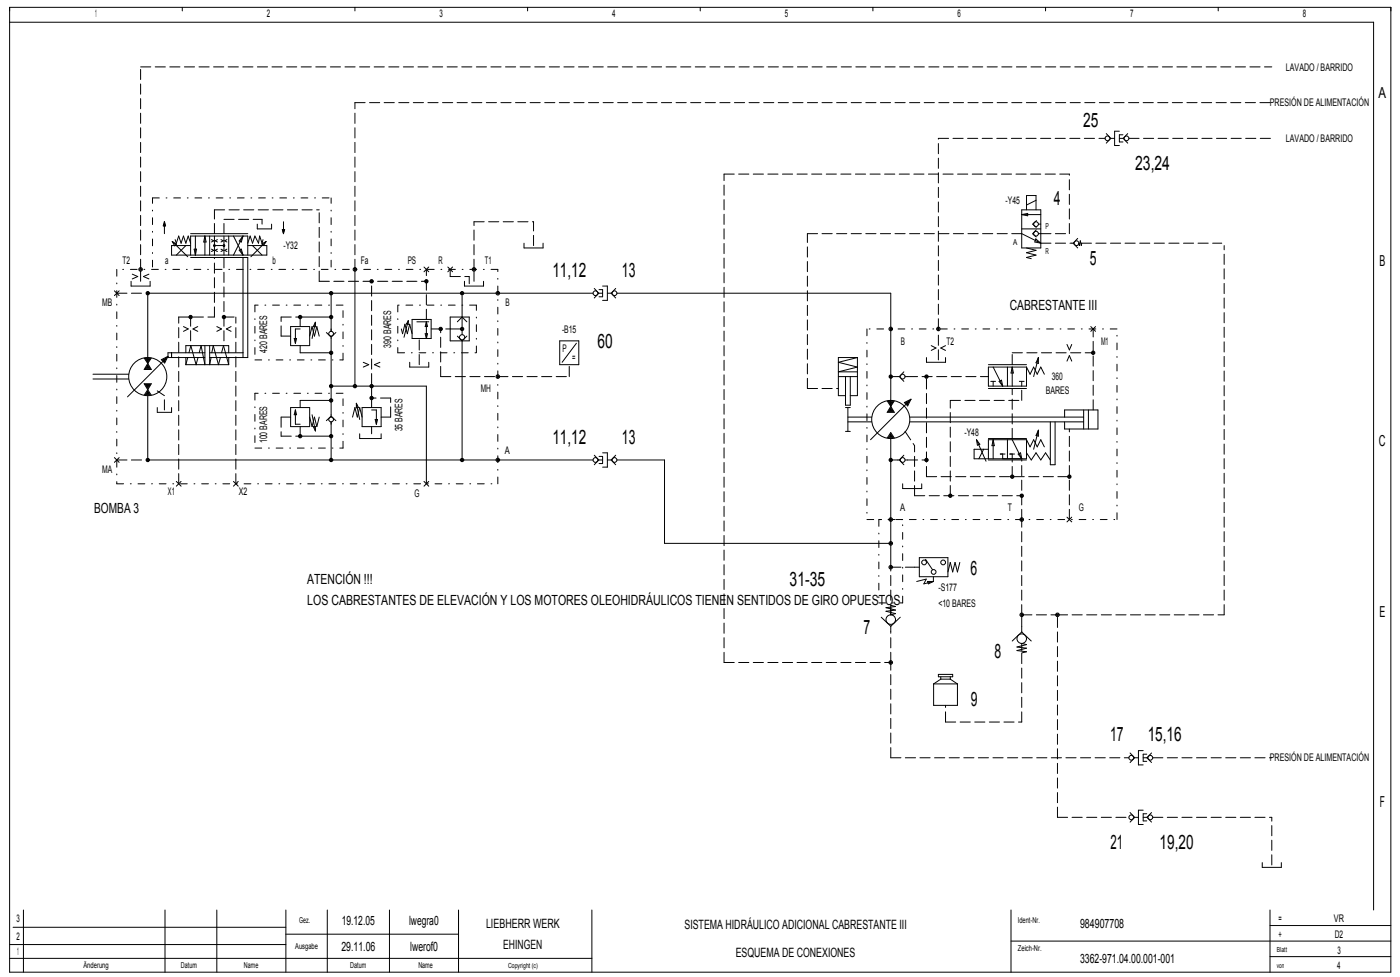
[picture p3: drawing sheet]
<svg xmlns="http://www.w3.org/2000/svg" width="582mm" height="406mm" viewBox="0 0 582 406" stroke-linecap="round" stroke-linejoin="round" font-family="sans-serif">
<g fill="none" stroke="#000" stroke-width=".42">
<path d="M4 3h574.2v401h-574.2zM4 9.2h567v369M75.8 3v1.5M147.6 3v1.5M219.3 3v1.5M291.1 3v1.5M362.9 3v1.5M434.6 3v1.5M506.4 3v1.5M459.9 55.5l1.9 2M461.8 57.5h1.6M461.8 57.5l-1.9 2"/>
<path d="M465.3 57.5h1.6M465.3 54.5h-1.9v6h1.9M466.8 56h-1.5v3h1.5M466.9 57.5l1.9 2M468.8 55.5l-1.9 2M68.3 92.1v5M68.3 92.1l.3 1.7h-.6l.3-1.1 .1 .9h-.2l.1-.5M68.3 92.1l.5 1.8h-.9zM72.8 99.6l.5 1.5 1-3 1 3 1-3 1 3 .9-3 1 3M79.2 97.1h23.8M81.2 98.1v7.9M85.2 98.1v7.9"/>
<path d="M85.2 98.1l.5 2.5h-1zM87.2 98.1v7.9M87.9 99.6l.9 .5-.9 .5M89.1 98.1v7.9M90.4 99.6l-1 .5 1 .5M91.9 99.6l.9 .5-.9 .5M93.1 98.1v7.9M94.3 99.6l-.9 .5 .9 .5M95.1 98.1v7.9M97.1 98.1l3.9 7.9M101 98.1l-3.9 7.9M101 98.1l-.7 2.5-.9-.4z"/>
<path d="M107 93.1v2h5.9v-2M109.3 99.6l-.4 1.5-1-3-.4 3-1.5-3-1 3-1-3-1 3M117.4 95.4h.9l-.5 1.7zM117.8 92.1v5M117.8 96.1l.2-.5h-.2v1l.4-1.1h-.6l.2 1.6M424.7 87.2h8v15.8h-8zM424.7 89.2h8M424.7 89.2l2.5-.5v1zM424.7 95.1h8M424.7 97.1l8 4M426.7 87.2v-5.9h4v5.9M429.3 97.2l1.5 1.3"/>
<path d="M430.6 99.3l2.1 1.8-2.5-.5zM430.7 83.2l-4 2M430.8 95.5l-1.5 1.6M430.9 91.7l-1.6 1.4 1.5 1.4M431.7 93.1h1M448 99.1l-1.9 2M54.5 116.9v2h7.9v-2M55 113.9l2.3 1-2.3 1M61.9 113.9l-2.3 1 2.3 1M71.6 100.4l6.5 6.3M71.6 100.4l1.8 1.1-.8 .6zM77.3 102l-4 4"/>
<path d="M79.2 102h-7.9v4h39.6v-4h-7.9M79.2 106v-7.9h23.8v7.9M79.2 107h23.8v41.6h-15.8M80.7 103.5h1l-.5 2.5zM87.9 103.5l.9 .5-.9 .5M89.1 102h4M90.4 103.5l-1 .5 1 .5M91.9 103.5l.9 .5-.9 .5M94.3 103.5l-.9 .5 .9 .5M99.4 103.9l.9-.4 .7 2.5zM101 107v41.6M105 102l3.9 4"/>
<path d="M108.8 101.4l1.8-1-1.1 1.6zM110.6 100.4l-6.3 6.3M147.6 111.9v47.6M176.3 111l1.9 1.9M178.2 111l-1.9 1.9M186.2 111l1.9 1.9M188.1 111l-1.9 1.9M193.1 116.9v2h7.9v-2M217.8 101.1v1.9h8v-1.9M247 119.9l1.9 1.9M250.5 118.9h2v5.9h-2M256 119.9l-1.9 1.9"/>
<path d="M426.7 103l4 1-4 1 4 1-4 1 2 .5M445.5 101.1h.6M446.1 101.1l1.9 1.9M448.5 101.1l.2 .9 .4-1.9 .4 1.9 .2-.9M47.6 120.9l1.9 1.9M49.5 120.9l-1.9 1.9M76.3 135.7l1.9 1-1.9 1M82.2 135.7l-2 1 2 1M90.1 135.7l2 1-2 1M96.1 135.7l-2 1 2 1M120.8 135.7h7.9v7.9h-7.9zM124.8 136.7h-2v5.9"/>
<path d="M128.7 139.7l1-4 1 4 1-4 1 4M131.1 133.9v1.9l-.9-.1zM131.1 133.9l-1.4 6.8M135.7 138.2l2 1.9M137.7 121.8v15.9M137.7 131.7h-12.9v4M139.6 138.2l-1.9 1.9M166.9 136.7l.5 2 .9-4 1 4 1-4 1 4M169.7 133.3l-.8 1.3 .8 .2v-1.6l-1.8 7M171.3 132.7h7.9v8h-7.9zM173.3 133.7h4.9M176.8 138.7h.9l-.5 2z"/>
<path d="M177.2 133.7v7M177.2 133.7l.5 2h-.9zM187.1 131.7h8v9.9h-8zM187.1 136.7h5M190.1 133.7l2-2 2 2M190.1 139.7l2 1.9M192.1 122.8v16.3M194.1 139.7l-2 1.9M246.6 121.8h-185.2v29.3M248.9 121.8h1.6M248.9 121.8l-1.9 2M249 120.4h1.5v2.9h-1.5"/>
<path d="M252.5 121.8h1.6M254.1 121.8l1.9 2M256.5 121.8h113.8v47.1M453.5 135.7l1.9 2M455.4 135.7l-1.9 2M38.7 157.5h14.8M38.7 155.5h14.8M59.9 159.5h3l-1.5 2.4zM59.9 148.8l1.5 2.3M60.3 148.9h2.2l-1.1 1.7zM60.4 159.8h2l-1 1.6zM60.8 149.2h1.2l-.6 .8z"/>
<path d="M61.3 149.5h.1M61.4 151.1l1.5 2.4h-3zM61.4 151.6l1 1.6h-2zM61.4 152.2l.5 .7h-1zM61.4 152.5l.2 .2h-.4zM62.9 148.8l-1.5 2.3M67.1 149.5l2.7-1.4-1.4 2.8zM67.6 149.6l1.5-.8-.8 1.6zM68.1 149.7l.3-.2-.1 .5zM69.8 148.1l-16.8 16.8M71.3 146.6v2M77.3 146.6v-3h17.8v3"/>
<path d="M77.3 148.6v2.9M77.3 151.5h17.8M78.1 148.6l-.8 2.9M78.5 146.6l.8-3 2.2 7.9 .8-2.9M85.2 143.6v7.9l-1.6-7.9-.8 3M85.2 146.6h-15.4v2h15.4M87.2 143.6v7.9l.6-2.9M87.2 146.6h13.8M88.1 146.6l.5-3 2.2 7.9 .8-2.9M92.1 146.6l.8-3 2.2 7.9M95.1 148.6v2.9M122.3 140.7h1l-.5 1.9z"/>
<path d="M124.8 143.6v3h12.9M137.7 140.1v32.8M151 150.6l2.3 .9-2.3 1M157.9 150.6l-2.2 .9 2.2 1M170.3 150.6v1.9h7.9v-1.9M192.1 141.6v48.6M232.7 141.6h7.9v9.9h-7.9zM239.6 142.6l-5.9 8M348.5 156.5h7.9M351.5 156.5v11.9h2v-11.9M356.4 148.6h-7.9v15.8h3M356.4 148.6l-7.9 2 7.9 1.9-7.9 2h7.9"/>
<path d="M356.4 148.6v15.8h-2.9M373.3 156.5h.6M373.9 156.5l1.8 2M375.7 154.5l-1.8 2M376.2 156.5h1M385.2 148.6v2h7.9v-2M387.1 143.6l2 1-2 1M393.1 143.6l-2 1 2 1M410.9 152.5h15.8v8h-15.8zM410.9 151.5h15.8M411.9 158.5h2M412.9 158.5v2"/>
<path d="M412.9 152.5l3.9 8M415.3 158.5l1-.5 .5 2.5zM418.8 152.5v8M420.8 152.5v8M420.8 152.5l.5 2.5h-1zM423.8 158.5h1.9M424.7 158.5v2M426.7 152.5l1.5 3 1.5-3 1.5 3 1.5-3 1.5 3M431.7 148.6v2.5l-1-.3zM431.7 148.6l-2 7.9M443.6 150.1l.9-2.3 1 2.3M443.6 143.1l.9 2.3 1-2.3"/>
<path d="M60.9 160.1h1l-.5 .7zM61.2 160.3h.4h-.3M61.4 164.4v26.7h185.2M61.4 162.5l1 1.6h-2zM61.4 163l.5 .8h-1zM61.4 163.3l.2 .3h-.4zM61.4 161.9l1.5 2.3M61.4 161.9l-1.5 2.3M65.4 169.4v1.9h5.9v-1.9M120.8 169.4h7.9v7.9h-7.9zM122.8 170.4v5.9h2M122.8 170.4l.5 1.9h-1z"/>
<path d="M124.8 177.3v3.9h12.9M128.7 173.3l1 4 1-4 1 4 1-4M129.7 172.3l1.4 6.8M130.2 177.3l.9-.1v1.9zM137.7 172.9l-2 1.9M137.7 172.9l1.9 1.9M137.7 175.3v15.8M137.7 160.5h39.5v40.6M137.7 166.4h-12.9v3M146.6 173.3l1-3.9 .9 3.9 1-3.9 1 3.9M148.1 167.6l.9 1.8-.9 .1zM148.1 167.6l1.4 6.7"/>
<path d="M150.5 169.4h7.9v7.9h-7.9zM154.5 170.4h2v5.9M154.5 160.5v8.9M154.5 177.3v3M156 174.3h1l-.5 2zM351.5 169.4h2M351.5 179.3h2M352.5 169.4v9.9M352.5 175.3h9.9M352.5 173.3h9.9M368.8 166.6l1.5 2.3M369.2 166.7h2.2l-1.1 1.7z"/>
<path d="M369.7 167h1.2l-.6 .8zM370.2 167.3h.1M370.3 168.9l1.5 2.4h-3zM370.3 169.5l1 1.6h-2zM370.3 170.1l.5 .7h-1zM370.3 170.4l.2 .2h-.4zM371.8 166.6l-1.5 2.3M375.9 167.3l2.8-1.4-1.4 2.8zM376.4 167.4l1.6-.8-.8 1.6zM376.9 167.5l.4-.2-.2 .5zM378.2 175.3h72.3M378.2 173.3h72.3"/>
<path d="M378.7 165.9l-16.8 16.8M410.9 161.4h15.8M431.7 178.8l-2 7.9M431.7 178.8v2.4l-1-.2zM436.6 175.3v17.8h2v-17.8M442.6 173.3v-2.9h13.8v7.9h-13.8v-3M450.5 170.4v7.9M452.5 170.4v7.9M47.6 190.2l1.9 1.9M49.5 190.2l-1.9 1.9M149.5 180.3v1.9h8.9v-1.9M247 189.2l1.9 1.9"/>
<path d="M248.9 191.1h1.6M248.9 191.1l-1.9 2M249 189.7h1.5v2.9h-1.5M250.5 188.2h2v5.9h-2M252.5 191.1h1.6M254.1 191.1l1.9 2M256 189.2l-1.9 1.9M256.5 191.1h19.8v34.7h94M368.8 182l1.5-2.2 1.5 2.2M370.3 182.2v53.5M370.3 180.4l1 1.5h-2zM370.3 180.9l.5 .7h-1z"/>
<path d="M370.3 181.2l.2 .2h-.4zM373.3 191.1h.6M373.9 191.1l1.8 2M375.7 189.2l-1.8 1.9M376.2 191.1h1M405.9 182.7l4 8.9M405.9 182.7l1.4 1.9-1 .4zM408.9 186.7l-2 4M410.9 191.1h15.8M410.9 182.2h15.8M412.9 182.7v8M412.9 182.7l.5 2.5h-1z"/>
<path d="M415.8 188.7h2M416.8 188.7v2M418.8 182.7v8M419.8 188.7h2M420.8 188.7v2M420.8 182.7l3.9 8M423.3 188.7l1-.5 .4 2.5zM426.7 182.7v8h-21.7v-4h5.9M426.7 182.7h-15.8v8M426.7 182.7l1.5 3 1.5-3 1.5 3 1.5-3 1.5 3M426.7 188.2l2 2.9 2-2.9 2 2.9 1.9-2.9 2 2.9M73.3 200.1l2 1.9"/>
<path d="M75.3 200.1l-2 1.9M97.1 200.1l1.9 1.9M99 200.1l-1.9 1.9M176.3 200.1l1.9 1.9M178.2 200.1l-1.9 1.9M375.3 201.1v1.9h7.9v-1.9M443.6 214.9l1.9 2M445.5 214.9l-1.9 2M380.2 235.7h2M382.2 231.7h11.9v8h-11.9zM384.8 232.4l2.8 4.3M388 239.7v1.9"/>
<path d="M399 233.7l-1 4-1-4-1 4-.9-4-1 4M366.3 256.5l4 3.8M370.3 251.5l2 .5-4 .5 4 1-4 .5 4 1-2 .5v-3M374.3 256.5l-4 3.8M381.1 241.6l4-1-1 2 3.9-1M385.5 241.6h2.5l-2.1 1zM370.3 260.3v2.1M424.7 260.4v2.2M424.7 270.3v-2.9l2 .5-3.9 1 3.9 .5-3.9 .9 3.9 .5-2 .5M424.7 262.6l-3.9 3.8M424.7 262.6l4 3.8M388.1 284.2v8.9h9.9v-8.9"/>
<path d="M388.1 284.2h9.9M390.1 280.2h5.9v1h-5.9zM391.1 281.2v1M391.1 282.2h4M391.1 282.2l-3 2M395.1 281.2v1M395.1 282.2l2.9 2M469.8 312.9l1.9 2M471.7 314.9h1.6M471.7 314.9l-1.9 2M475.2 314.9h1.6M475.2 311.9h-1.9v6h1.9"/>
<path d="M476.7 313.4h-1.5v3h1.5M476.8 314.9l1.9 2M478.7 312.9l-1.9 2M469.8 337.7l1.9 1.9M471.7 339.6h1.6M471.7 339.6l-1.9 2M475.2 339.6h1.6M475.2 336.7h-1.9v5.9h1.9M476.7 338.2h-1.5v2.9h1.5M476.8 339.6l1.9 2M478.7 337.7l-1.9 1.9M524.7 358.5v1.9h8v-1.9"/>
<path d="M9.7 378.2v25.8M68.6 378.2v25.8M90.1 378.2v25.8M118.8 378.2v25.8M136.1 378.2v25.8M161.9 378.2v25.8M190.6 378.2v25.8M246.1 378.2v25.8M420.3 378.2v25.8M528 378.2v25.8M4 398.3h242.1M4 392.5h114.8"/>
<path d="M5.4 385.3h113.4M118.8 388.2h71.8M420.3 391.1h157.9M528 397.5h50.2M528 384.6h50.2"/>
<circle cx="460.4" cy="57.5" r=".99"/>
<circle cx="468.3" cy="57.5" r=".99"/>
<circle cx="430.7" cy="93.1" r=".99"/>
<circle cx="430.7" cy="97.1" r=".99"/>
<circle cx="58.4" cy="111.9" r=".74"/>
<circle cx="58.4" cy="111.9" r=".37"/>
<circle cx="89.1" cy="102" r=".35"/>
<circle cx="89.1" cy="102" r=".1"/>
<circle cx="89.1" cy="102" r=".25"/>
<circle cx="93.1" cy="102" r=".35"/>
<circle cx="93.1" cy="102" r=".1"/>
<circle cx="93.1" cy="102" r=".25"/>
<circle cx="147.5" cy="111.9" r=".74"/>
<circle cx="147.5" cy="111.9" r=".37"/>
<circle cx="154.5" cy="116.9" r=".5"/>
<circle cx="154.5" cy="116.9" r=".69"/>
<circle cx="154.5" cy="116.9" r=".2"/>
<circle cx="177.2" cy="116.9" r=".5"/>
<circle cx="177.2" cy="116.9" r=".69"/>
<circle cx="177.3" cy="116.9" r=".2"/>
<circle cx="197" cy="111.9" r=".74"/>
<circle cx="197" cy="111.9" r=".37"/>
<circle cx="447.5" cy="101.1" r=".99"/>
<circle cx="61.4" cy="121.8" r=".69"/>
<circle cx="61.4" cy="121.8" r=".5"/>
<circle cx="61.4" cy="121.8" r=".2"/>
<circle cx="79.2" cy="131.7" r=".69"/>
<circle cx="79.2" cy="131.7" r=".5"/>
<circle cx="79.2" cy="131.7" r=".2"/>
<circle cx="93.1" cy="131.7" r=".69"/>
<circle cx="93.1" cy="131.7" r=".5"/>
<circle cx="93.1" cy="131.7" r=".2"/>
<circle cx="124.8" cy="131.7" r=".5"/>
<circle cx="124.8" cy="131.7" r=".69"/>
<circle cx="124.8" cy="131.7" r=".2"/>
<circle cx="137.6" cy="138.7" r=".99"/>
<circle cx="137.6" cy="121.8" r=".5"/>
<circle cx="137.6" cy="131.7" r=".5"/>
<circle cx="137.6" cy="131.7" r=".69"/>
<circle cx="137.6" cy="121.8" r=".69"/>
<circle cx="137.6" cy="131.7" r=".2"/>
<circle cx="137.6" cy="121.8" r=".2"/>
<circle cx="183.2" cy="136.7" r=".69"/>
<circle cx="183.2" cy="136.7" r=".5"/>
<circle cx="183.2" cy="136.7" r=".2"/>
<circle cx="192.1" cy="121.8" r=".69"/>
<circle cx="192.1" cy="136.7" r=".69"/>
<circle cx="192.1" cy="136.7" r=".5"/>
<circle cx="192.1" cy="121.8" r=".5"/>
<circle cx="192.1" cy="136.7" r=".3"/>
<circle cx="192.1" cy="121.8" r=".2"/>
<circle cx="206.9" cy="121.8" r=".74"/>
<circle cx="206.9" cy="121.8" r=".37"/>
<circle cx="247.5" cy="121.8" r=".99"/>
<circle cx="255.5" cy="121.8" r=".99"/>
<circle cx="370.3" cy="136.7" r=".74"/>
<circle cx="370.3" cy="136.7" r=".37"/>
<circle cx="390.1" cy="136.7" r=".74"/>
<circle cx="390.1" cy="136.7" r=".37"/>
<circle cx="61.4" cy="156.5" r="7.9"/>
<circle cx="137.6" cy="146.6" r=".5"/>
<circle cx="137.6" cy="146.6" r=".69"/>
<circle cx="137.6" cy="146.6" r=".2"/>
<circle cx="192.1" cy="140.2" r="1.09"/>
<circle cx="206.9" cy="156.5" r=".74"/>
<circle cx="206.9" cy="156.5" r=".37"/>
<circle cx="370.3" cy="156.5" r=".5"/>
<circle cx="370.3" cy="156.5" r=".69"/>
<circle cx="370.3" cy="156.5" r=".2"/>
<circle cx="375.2" cy="156.5" r=".99"/>
<circle cx="385.1" cy="156.5" r=".5"/>
<circle cx="385.1" cy="156.5" r=".69"/>
<circle cx="385.1" cy="156.5" r=".2"/>
<circle cx="454.4" cy="146.6" r=".69"/>
<circle cx="454.4" cy="146.6" r=".5"/>
<circle cx="454.5" cy="146.6" r=".2"/>
<circle cx="137.6" cy="174.3" r=".99"/>
<circle cx="137.6" cy="160.5" r=".5"/>
<circle cx="137.6" cy="166.4" r=".5"/>
<circle cx="137.6" cy="166.4" r=".69"/>
<circle cx="137.6" cy="160.5" r=".69"/>
<circle cx="137.6" cy="160.5" r=".2"/>
<circle cx="137.6" cy="166.4" r=".2"/>
<circle cx="147.5" cy="160.5" r=".5"/>
<circle cx="147.5" cy="160.5" r=".69"/>
<circle cx="147.5" cy="160.5" r=".2"/>
<circle cx="154.5" cy="165.4" r=".5"/>
<circle cx="154.5" cy="160.5" r=".5"/>
<circle cx="154.5" cy="165.4" r=".69"/>
<circle cx="154.5" cy="160.5" r=".69"/>
<circle cx="154.5" cy="165.4" r=".2"/>
<circle cx="154.5" cy="160.5" r=".2"/>
<circle cx="370.3" cy="174.3" r="7.9"/>
<circle cx="61.4" cy="191.1" r=".69"/>
<circle cx="61.4" cy="191.1" r=".5"/>
<circle cx="61.4" cy="191.1" r=".2"/>
<circle cx="124.8" cy="181.2" r=".5"/>
<circle cx="124.8" cy="181.2" r=".69"/>
<circle cx="124.8" cy="181.2" r=".2"/>
<circle cx="137.6" cy="191.1" r=".5"/>
<circle cx="137.6" cy="181.2" r=".5"/>
<circle cx="137.6" cy="181.2" r=".69"/>
<circle cx="137.6" cy="191.1" r=".69"/>
<circle cx="137.6" cy="191.1" r=".2"/>
<circle cx="137.6" cy="181.2" r=".2"/>
<circle cx="192.1" cy="191.1" r=".69"/>
<circle cx="192.1" cy="191.1" r=".5"/>
<circle cx="192.1" cy="191.1" r=".2"/>
<circle cx="206.9" cy="191.1" r=".74"/>
<circle cx="206.9" cy="191.1" r=".37"/>
<circle cx="247.5" cy="191.1" r=".99"/>
<circle cx="255.5" cy="191.1" r=".99"/>
<circle cx="370.3" cy="191.1" r=".5"/>
<circle cx="370.3" cy="191.1" r=".69"/>
<circle cx="370.3" cy="191.1" r=".2"/>
<circle cx="375.2" cy="191.1" r=".99"/>
<circle cx="385.1" cy="191.1" r=".5"/>
<circle cx="385.1" cy="191.1" r=".69"/>
<circle cx="385.1" cy="191.1" r=".2"/>
<circle cx="420.8" cy="198.1" r=".5"/>
<circle cx="420.8" cy="198.1" r=".69"/>
<circle cx="420.8" cy="198.1" r=".2"/>
<circle cx="444.5" cy="198.1" r=".69"/>
<circle cx="444.5" cy="198.1" r=".5"/>
<circle cx="444.6" cy="198.1" r=".2"/>
<circle cx="370.3" cy="215.9" r=".74"/>
<circle cx="370.3" cy="215.9" r=".37"/>
<circle cx="395" cy="206" r=".5"/>
<circle cx="395" cy="206" r=".69"/>
<circle cx="395" cy="206" r=".2"/>
<circle cx="424.7" cy="215.9" r=".74"/>
<circle cx="424.7" cy="215.9" r=".37"/>
<circle cx="424.7" cy="206" r=".5"/>
<circle cx="424.7" cy="206" r=".69"/>
<circle cx="424.8" cy="206" r=".2"/>
<circle cx="370.3" cy="225.8" r=".74"/>
<circle cx="370.3" cy="235.7" r=".74"/>
<circle cx="370.3" cy="225.8" r=".37"/>
<circle cx="370.3" cy="235.7" r=".37"/>
<circle cx="384.2" cy="233.7" r=".99"/>
<circle cx="388.1" cy="237.7" r=".99"/>
<circle cx="392.1" cy="233.7" r=".99"/>
<circle cx="370.3" cy="257.5" r="1.98"/>
<circle cx="424.7" cy="255.5" r=".74"/>
<circle cx="424.7" cy="255.5" r=".37"/>
<circle cx="439.6" cy="255.5" r=".74"/>
<circle cx="439.6" cy="255.5" r=".37"/>
<circle cx="370.3" cy="275.3" r=".74"/>
<circle cx="370.3" cy="275.3" r=".37"/>
<circle cx="424.7" cy="265.4" r="1.98"/>
<circle cx="470.3" cy="314.9" r=".99"/>
<circle cx="478.2" cy="314.9" r=".99"/>
<circle cx="470.3" cy="339.6" r=".99"/>
<circle cx="478.2" cy="339.6" r=".99"/>
</g>
<g fill="none" stroke="#000" stroke-width=".42" stroke-dasharray="4.2 1.8">
<path d="M58.4 27.8h470.3M147.6 42.6h381.1M390.1 57.5h69.3M469.3 57.5h59.4M301 72.3h143.5M89.1 97.1v-9.9M89.1 87.2h43.6M93.1 97.1v-5.9M93.1 91.2h15.8M108.9 93.1v-1.9M197 92.1h24.8M335.6 97.1h89.1"/>
<path d="M432.7 97.1h-1M432.7 97.1h11.8M444.5 97.1v-24.8M58.4 116.9v-5M58.4 111.9v-84.1M132.7 116.9v-29.7M132.7 116.9h44.5M147.6 111.9v-69.3M187.1 114.9v-3M187.1 114.9h8M195.1 117.9v-3M197 116.9v-5"/>
<path d="M197 111.9v-19.8M221.8 102v-9.9M432.7 101.1h12.8M449.5 101.1h58.4M48.5 121.8h11.9M74.3 131.7h14.8M89.1 131.7v-24.7M93.1 131.7h5M116.9 139.7h3.9M116.9 131.7h7.9M116.9 139.7v-8M177.2 132.7v-20.8"/>
<path d="M179.2 136.7h7.9M390.1 136.7v-79.2M79.2 141.6v-9.9M93.1 141.6v-34.6M154.5 159.5v-42.6M174.3 151.5v-10.8M183.2 156.5v-19.8M183.2 156.5h23.7M206.9 156.5h29.8M236.7 156.5v-5M370.3 156.5h3M377.2 156.5h33.7"/>
<path d="M390.1 149.6v-12.9M420.8 151.5v-4.9M420.8 146.6h33.6M65.4 162.4l2.9 2M68.3 170.4v-6M116.9 173.3h3.9M116.9 173.3v7.9M162.4 173.3h-4M162.4 165.4h-7.9M162.4 173.3v-7.9M335.6 161.4v-64.3M335.6 161.4h12.9"/>
<path d="M376.2 179.3l4 5.9M395.1 166.4h29.6M424.7 166.4v-5M454.4 170.4v-33.7M48.5 191.1h11.9M116.9 181.2h7.9M370.3 191.1h3M377.2 191.1h8M385.2 198.1v-41.6M385.2 198.1h59.3M420.8 198.1v-7M420.8 182.2v-20.8"/>
<path d="M74.3 201.1v-69.4M98.1 201.1v-69.4M380.2 206v-20.8M380.2 206h44.5M395.1 206v-39.6M424.7 215.9v-24.8M444.5 215.9v-37.6M370.3 235.7h9.9M370.3 255.5v-19.8M424.7 255.5v-39.6M424.7 255.5h14.9M439.6 255.5h69.3"/>
<path d="M508.9 255.5v-153.5M301 275.3v-203M301 275.3h69.3M370.3 275.3v-12.9M424.7 260.4v-4.9M370.3 314.9v-39.6M370.3 314.9h99M393.1 300v-6.9M393.1 300h31.6M424.7 300v-29.7M479.2 314.9h49.5M439.6 339.6v-84.1"/>
<path d="M439.6 339.6h29.7M479.2 339.6h49.5M528.7 359.4v-19.8"/>
</g>
<g fill="none" stroke="#000" stroke-width=".42" stroke-dasharray="2.8 2.8 .4 2.8">
<path d="M63.4 82.2h74.3M48.5 111.9v89.2M63.4 111v-28.8M137.7 111v-28.8M206.9 111.9h-158.4M106 126.8v22.8M142.6 126.8h-36.6M165.4 126.8v19.8M198 126.8h-32.6M360.4 136.7v79.2M464.3 136.7h-103.9M106 149.6h36.6"/>
<path d="M142.6 149.6v-22.8M165.4 146.6h32.6M198 146.6v-19.8M106 163.4v22.8M142.6 163.4h-36.6M106 186.2h36.6M142.6 186.2v-22.8M48.5 201.1h158.4M206.9 201.1v-89.2M360.4 215.9h103.9M365.4 215.9v34.6M375.3 215.9h-9.9"/>
<path d="M464.3 215.9v-79.2M365.4 250.5h9.9M375.3 250.5v-34.6"/>
</g>
<g font-size="8.2">
<text x="450.3" y="52.7">25</text>
<text x="471.9" y="70.5">23,24</text>
<text x="438.1" y="85.3">4</text>
<text x="453.1" y="110.1">5</text>
<text x="229.7" y="115">11,12</text>
<text x="258.5" y="115">13</text>
<text x="248.4" y="144.7">60</text>
<text x="229.7" y="184.3">11,12</text>
<text x="258.5" y="184.3">13</text>
<text x="403.5" y="238.8">6</text>
<text x="328.3" y="243.7">31­35</text>
<text x="359" y="263.5">7</text>
<text x="413.5" y="273.4">8</text>
<text x="403.6" y="293.2">9</text>
<text x="461.5" y="308.1">17</text>
<text x="477.1" y="308.1">15,16</text>
<text x="461.7" y="352.6">21</text>
<text x="482.1" y="352.6">19,20</text>
</g>
<g font-size="6.3">
<text x="573.1" y="40.9">A</text>
<text x="573.4" y="110.5">B</text>
<text x="573.3" y="185.2">C</text>
<text x="573.4" y="256.2">E</text>
<text x="573.6" y="335.2">F</text>
</g>
<g font-size="5.8">
<text x="419.8" y="129">CABRESTANTE III</text>
<text x="39.2" y="213.1">BOMBA 3</text>
<text x="127.8" y="242.8">ATENCIÓN !!!</text>
<text x="127.8" y="251.3">LOS CABRESTANTES DE ELEVACIÓN Y LOS MOTORES OLEOHIDRÁULICOS TIENEN SENTIDOS DE GIRO OPUESTOS</text>
</g>
<g font-size="5.3">
<text x="142.1" y="384.4">19.12.05</text>
<text x="170" y="384.4">lwegra0</text>
<text x="202" y="385.8">LIEBHERR WERK</text>
<text x="284.5" y="386.1">SISTEMA HIDRÁULICO ADICIONAL CABRESTANTE III</text>
<text x="449" y="385.8">984907708</text>
<text x="142" y="395.1">29.11.06</text>
<text x="170.5" y="395.1">lwerof0</text>
<text x="209.2" y="394.4">EHINGEN</text>
<text x="305.9" y="397.6">ESQUEMA DE CONEXIONES</text>
<text x="449" y="400.2">3362­971.04.00.001­001</text>
</g>
<g font-size="4.4">
<text x="39.5" y="7.1">1</text>
<text x="111" y="7.1">2</text>
<text x="182.8" y="7.1">3</text>
<text x="254.5" y="7.1">4</text>
<text x="326.3" y="7.1">5</text>
<text x="398.1" y="7.1">6</text>
<text x="469.9" y="7.1">7</text>
<text x="541.6" y="7.1">8</text>
<text x="534.6" y="29.3">LAVADO / BARRIDO</text>
<text x="527.9" y="44.2">PRESIÓN DE ALIMENTACIÓN</text>
<text x="534.6" y="59">LAVADO / BARRIDO</text>
<text x="418" y="84.8">­Y45</text>
<text x="117.8" y="103.6">­Y32</text>
<text x="50.9" y="109.5">T2</text>
<text x="68.7" y="109.5">a</text>
<text x="113.2" y="109.5">b</text>
<text x="149.9" y="109.5">Fa</text>
<text x="169.5" y="109.5">PS</text>
<text x="182.3" y="109.5">R</text>
<text x="201.6" y="109.5">T1</text>
<text x="42.5" y="127.3">MB</text>
<text x="210.1" y="127.3">B</text>
<text x="233.6" y="138.2">­B15</text>
<text x="374.4" y="143.2">B</text>
<text x="393.4" y="143.2">T2</text>
<text x="457.7" y="143.2">M1</text>
<text x="111.1" y="146.6" transform="rotate(-90 111.1 146.6)">420 BARES</text>
<text x="162.6" y="144.5" transform="rotate(-90 162.6 144.5)">390 BARES</text>
<text x="233.9" y="146.2">P</text>
<text x="237.9" y="150.1">=</text>
<text x="437.3" y="158">360</text>
<text x="199.9" y="163">MH</text>
<text x="434.7" y="163.9">BARES</text>
<text x="167.3" y="179.3" transform="rotate(-90 167.3 179.3)">35 BARES</text>
<text x="111.1" y="184.2" transform="rotate(-90 111.1 184.2)">100 BARES</text>
<text x="400.9" y="181.2">­Y48</text>
<text x="209.9" y="188.7">A</text>
<text x="42.5" y="196.6">MA</text>
<text x="69.8" y="205.6">X1</text>
<text x="99.3" y="205.6">X2</text>
<text x="172.3" y="206.5">G</text>
<text x="374.2" y="212.5">A</text>
<text x="418.9" y="212.5">T</text>
<text x="448.5" y="212.5">G</text>
<text x="390.1" y="245.5">­S177</text>
<text x="390.1" y="252.1">&lt;10 BARES</text>
<text x="527.9" y="316.4">PRESIÓN DE ALIMENTACIÓN</text>
<text x="6.9" y="383.3">3</text>
<text x="531.6" y="383.3">=</text>
<text x="554.5" y="383.3">VR</text>
<text x="531.6" y="389.8">+</text>
<text x="554.9" y="389.8">D2</text>
<text x="6.8" y="390.5">2</text>
<text x="7.2" y="397">1</text>
<text x="556" y="396.3">3</text>
<text x="555.9" y="402.7">4</text>
</g>
<g font-size="3.4">
<text x="434.6" y="95.1">P</text>
<text x="421.2" y="101.8">A</text>
<text x="434.6" y="105.7">R</text>
<text x="124.4" y="383.7">Gez.</text>
<text x="423.2" y="383.7">Ident­Nr.</text>
<text x="122.7" y="394.5">Ausgabe</text>
<text x="423.2" y="395.2">Zeich­Nr.</text>
<text x="34.7" y="402.4">Änderung</text>
<text x="75.2" y="402.4">Datum</text>
<text x="101.4" y="402.4">Name</text>
<text x="145.6" y="402.4">Datum</text>
<text x="173.9" y="402.4">Name</text>
</g>
<g font-size="2.9">
<text x="530.8" y="395.8">Blatt</text>
<text x="211.2" y="402.3">Copyright (c)</text>
<text x="530.8" y="402.3">von</text>
</g>
</svg>
